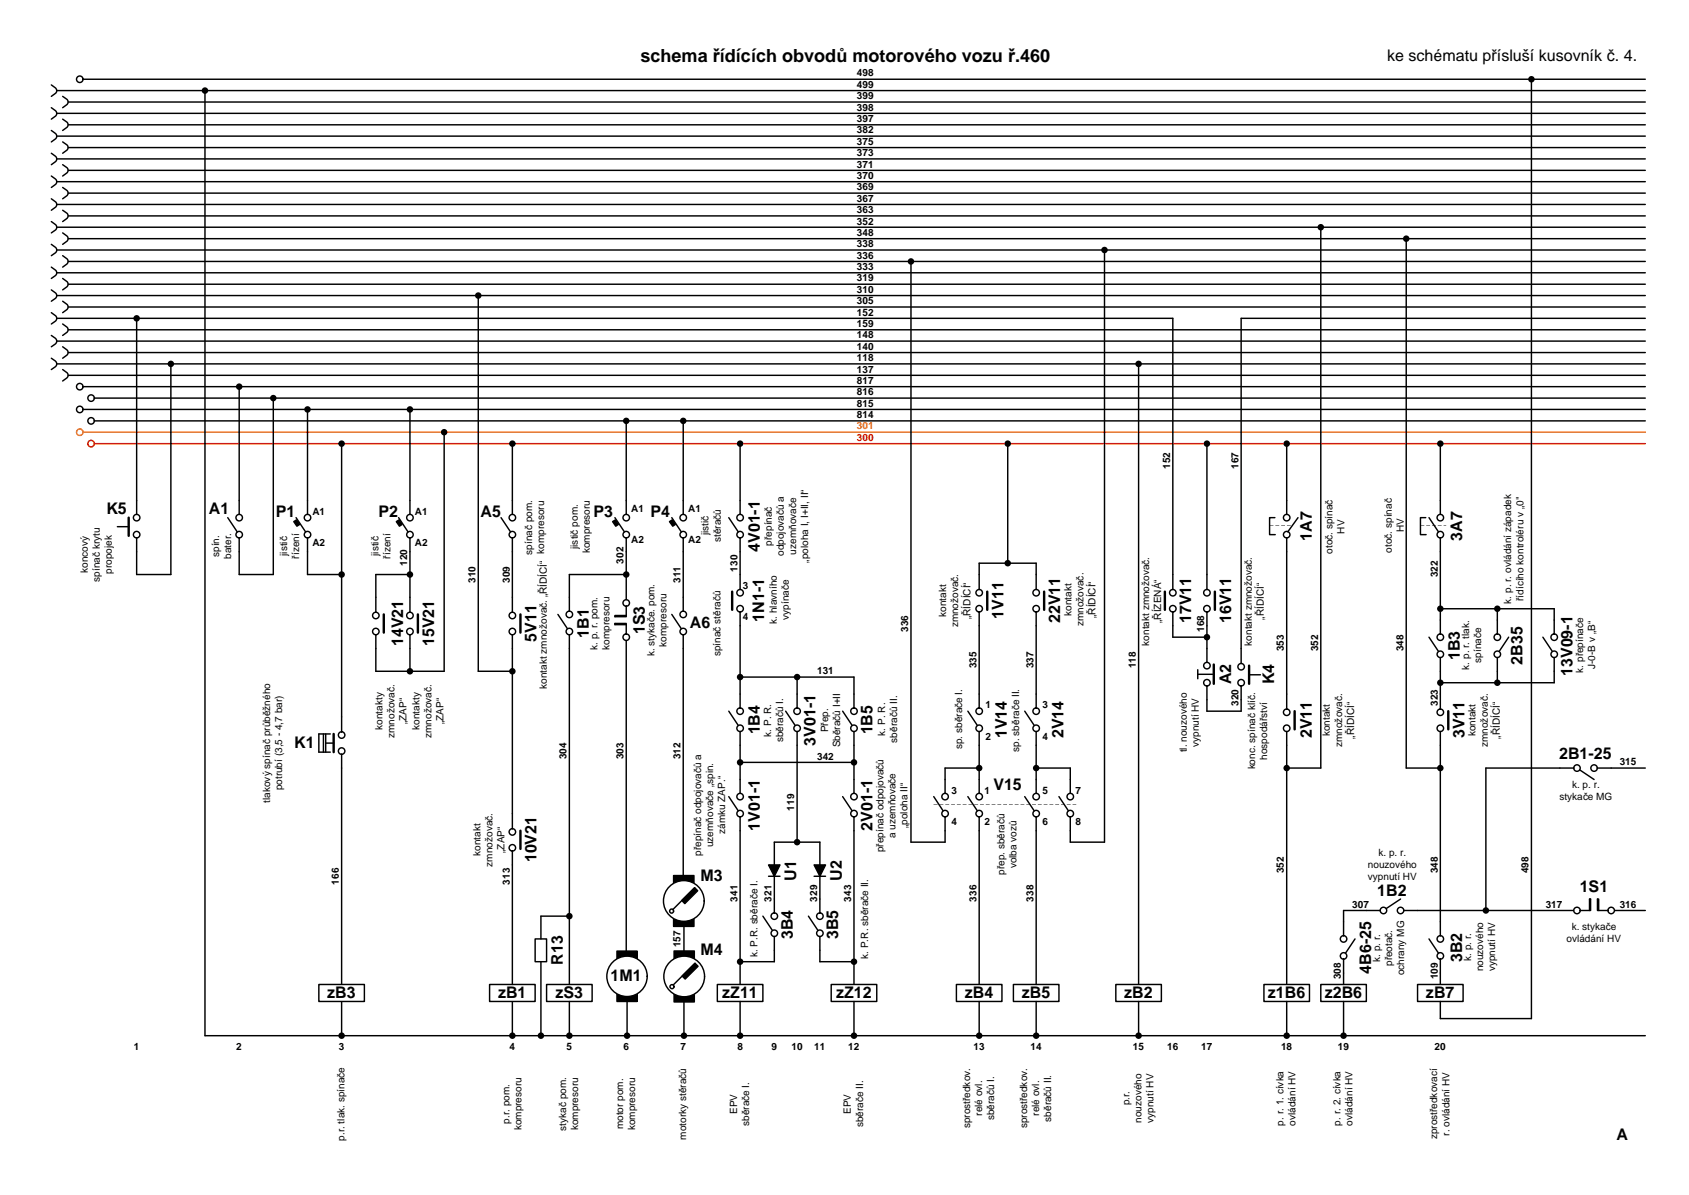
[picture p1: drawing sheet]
<svg xmlns="http://www.w3.org/2000/svg" width="297mm" height="210mm" viewBox="0 0 297 210" stroke-linecap="round" stroke-linejoin="round" font-family="sans-serif">
<g fill="none" stroke="#000" stroke-width=".25">
<path d="M9 14.9l.8 .7a.59 .59 0 0 1-.1 .8l-.7 .5M9 18.9l.8 .7a.61 .61 0 0 1-.1 .8l-.7 .5M10 15.9h279M10 19.9h279M11 16.9l.9 .7a.61 .61 0 0 1-.2 .8l-.7 .5M12 17.9h277M14.6 13.9h274.4M36 15.9v166h253M9 22.9l.8 .7a.61 .61 0 0 1-.1 .8l-.7 .5M9 26.9l.8 .7a.61 .61 0 0 1-.1 .8l-.7 .5M9 30.9l.8 .7a.61 .61 0 0 1-.1 .8l-.7 .5M9 34.9l.8 .7a.61 .61 0 0 1-.1 .8l-.7 .5"/>
<path d="M9 38.9l.8 .7a.61 .61 0 0 1-.1 .8l-.7 .5M10 23.9h279M10 27.9h279M10 31.9h279M10 35.9h279M10 39.9h279M11 20.9l.9 .7a.61 .61 0 0 1-.2 .8l-.7 .5M11 24.9l.9 .7a.61 .61 0 0 1-.2 .8l-.7 .5M11 28.9l.9 .7a.61 .61 0 0 1-.2 .8l-.7 .5M11 32.9l.9 .7a.61 .61 0 0 1-.2 .8l-.7 .5M11 36.9l.9 .7a.61 .61 0 0 1-.2 .8l-.7 .5M12 21.9h277"/>
<path d="M12 25.9h277M12 29.9h277M12 33.9h277M12 37.9h277M9 42.9l.8 .7a.61 .61 0 0 1-.1 .8l-.7 .5M9 46.9l.8 .7a.61 .61 0 0 1-.1 .8l-.7 .5M9 50.9l.8 .7a.61 .61 0 0 1-.1 .8l-.7 .5M9 54.9l.8 .7a.61 .61 0 0 1-.1 .8l-.7 .5M9 58.9l.8 .7a.61 .61 0 0 1-.1 .8l-.7 .5M10 43.9h279M10 47.9h279M10 51.9h279"/>
<path d="M10 55.9h196M10 59.9h279M11 40.9l.9 .7a.61 .61 0 0 1-.2 .8l-.7 .5M11 44.9l.9 .7a.61 .61 0 0 1-.2 .8l-.7 .5M11 48.9l.9 .7a.61 .61 0 0 1-.2 .8l-.7 .5M11 52.9l.9 .7a.61 .61 0 0 1-.2 .8l-.7 .5M11 56.9l.9 .7a.61 .61 0 0 1-.2 .8l-.7 .5M12 41.9h277M12 45.9h277M12 49.9h277M12 53.9h277M12 57.9h277"/>
<path d="M24 55.9v34.5M84 51.9v66h6M9 62.9l.8 .7a.61 .61 0 0 1-.1 .8l-.7 .5M10 63.9h279M11 60.9l.9 .7a.61 .61 0 0 1-.2 .8l-.7 .5M11 64.9l.9 .7a.61 .61 0 0 1-.2 .8l-.7 .5M12 61.9h277M12 65.9h277M14.6 67.9h274.4M14.6 71.9h274.4M16.6 69.9h272.4M16.6 73.9h272.4"/>
<path d="M30 63.9v37h-6v-6.4M42 67.9v22.5M48 69.9v31h-6v-6.4M54 71.9v18.5M60 77.9v50.6M72 71.9v18.5M78 75.9v42h-12v-6.4M20.6 92.5h2M40 90.9l1.7 2.5M51.6 91.6l.5-.3 .5 .8-.4 .3zM52 90.9l1.7 2.5M54 94.5v6.4h6"/>
<path d="M69.6 91.6l.5-.3 .5 .8-.4 .3zM70 90.9l1.7 2.5M72 94.5v13M88 90.9l1.7 2.5M90 87.9v2.5M90 94.5v2.4M72 100.9h-6v6.6M72 111.5v6.4M90 104.9v2.6M90 111.5v34.1M56.8 128.9v3.2M57.2 130.5h1.4"/>
<path d="M57.2 128.9v3.2M58 128.9h-2v3.2h2M60 132.5v40.4M90 149.5v2.4M60 175.9v6M90 175.9v6"/>
<circle cx="14" cy="13.9" r=".57"/>
<circle cx="14" cy="71.9" r=".57"/>
<circle cx="14" cy="67.9" r=".57"/>
<circle cx="16" cy="73.9" r=".57"/>
<circle cx="16" cy="69.9" r=".57"/>
<circle cx="24" cy="93.9" r=".57"/>
<circle cx="24" cy="90.9" r=".57"/>
<circle cx="42" cy="90.9" r=".57"/>
<circle cx="42" cy="93.9" r=".57"/>
<circle cx="54" cy="93.9" r=".57"/>
<circle cx="54" cy="90.9" r=".57"/>
<circle cx="72" cy="93.9" r=".57"/>
<circle cx="72" cy="90.9" r=".57"/>
<circle cx="90" cy="93.9" r=".57"/>
<circle cx="90" cy="90.9" r=".57"/>
<circle cx="66" cy="110.9" r=".57"/>
<circle cx="66" cy="108.1" r=".57"/>
<circle cx="72" cy="108.1" r=".57"/>
<circle cx="72" cy="110.9" r=".57"/>
<circle cx="90" cy="108.1" r=".57"/>
<circle cx="90" cy="110.9" r=".57"/>
<circle cx="60" cy="129.1" r=".57"/>
<circle cx="60" cy="131.9" r=".57"/>
<circle cx="90" cy="148.9" r=".57"/>
<circle cx="90" cy="146.1" r=".57"/>
</g>
<g fill="none" stroke="#f60" stroke-width=".25">
<path d="M14.6 75.9h274.4"/>
<circle cx="14" cy="75.9" r=".57"/>
</g>
<g fill="none" stroke="#f00" stroke-width=".25">
<path d="M16.6 77.9h272.4"/>
<circle cx="16" cy="77.9" r=".57"/>
</g>
<g fill="#000">
<path d="M51.6 91.6l.5-.3 .5 .8-.4 .3z" fill-rule="evenodd"/>
<path d="M69.6 91.6l.5-.3 .5 .8-.4 .3z" fill-rule="evenodd"/>
<circle cx="36" cy="15.9" r=".57"/>
<circle cx="24" cy="55.9" r=".57"/>
<circle cx="84" cy="51.9" r=".57"/>
<circle cx="30" cy="63.9" r=".57"/>
<circle cx="42" cy="67.9" r=".57"/>
<circle cx="48" cy="69.9" r=".57"/>
<circle cx="54" cy="71.9" r=".57"/>
<circle cx="60" cy="77.9" r=".57"/>
<circle cx="72" cy="71.9" r=".57"/>
<circle cx="78" cy="75.9" r=".57"/>
<circle cx="60" cy="100.9" r=".57"/>
<circle cx="72" cy="117.9" r=".57"/>
<circle cx="72" cy="100.9" r=".57"/>
<circle cx="90" cy="117.9" r=".57"/>
<circle cx="60" cy="181.9" r=".57"/>
<circle cx="90" cy="181.9" r=".57"/>
</g>
<path d="M22.6 90.9v3.2M67.4 107.9v3.2M73.4 107.9v3.2M91.4 107.9v3.2M58.6 128.9v3.2M91.4 145.9v3.2" fill="none" stroke="#000" stroke-width=".42"/>
<path d="M86 172.9h8v3h-8z" fill="#fff"/>
<path d="M86 172.9h8v3h-8z" fill="none" stroke="#000" stroke-width=".25"/>
<path d="M56 172.9h8v3h-8z" fill="#fff"/>
<path d="M90 77.9v10M90 96.9v8M90 151.9v21M56 172.9h8v3h-8z" fill="none" stroke="#000" stroke-width=".25"/>
<circle cx="90" cy="77.9" r=".57" fill="#000"/>
<path d="M96 172.9h8v3h-8z" fill="#fff"/>
<g fill="none" stroke="#000" stroke-width=".25">
<path d="M98 107.9l1.7 2.5M100 111.5v61.4M110 109.7h-2v-.2h2v1.9M110 106.5v1.8h-2v-.2h2M110 105.3v-4.4h-10v6.5M110 112.5v54.6M96 172.9h8v3h-8zM100 175.9v6M108.4 167.1h3.5v1.7h-3.5zM108.4 174.2h3.5v1.7h-3.5z"/>
<circle cx="100" cy="107.9" r=".57"/>
<circle cx="100" cy="110.9" r=".57"/>
<circle cx="110" cy="105.9" r=".57"/>
<circle cx="110" cy="111.9" r=".57"/>
</g>
<g fill="#000">
<circle cx="110" cy="100.9" r=".57"/>
<circle cx="100" cy="181.9" r=".57"/>
</g>
<path d="M108.4 167.1h3.5v1.7h-3.5zM108.4 174.2h3.5v1.7h-3.5z" fill="#000"/>
<circle cx="110.1" cy="171.5" r="3.5" fill="#fff"/>
<g fill="none" stroke="#000" stroke-width=".25">
<path d="M110 73.9v16.5M107.6 91.6l.5-.3 .5 .8-.4 .3zM108 90.9l1.7 2.5M110 94.5v6.4M110.2 175.9v6M118.4 167h3.6v1.8h-3.6zM118.4 174.2h3.6v1.8h-3.6z"/>
<circle cx="110" cy="93.9" r=".57"/>
<circle cx="110" cy="90.9" r=".57"/>
<circle cx="110.1" cy="171.5" r="3.5"/>
</g>
<g fill="#000">
<path d="M107.6 91.6l.5-.3 .5 .8-.4 .3z" fill-rule="evenodd"/>
<circle cx="110" cy="73.9" r=".57"/>
<circle cx="110.2" cy="181.9" r=".57"/>
</g>
<path d="M118.4 167h3.6v1.8h-3.6zM118.4 174.2h3.6v1.8h-3.6z" fill="#000"/>
<circle cx="120.2" cy="171.5" r="3.6" fill="#fff"/>
<circle cx="120.2" cy="171.5" r="3.6" fill="none" stroke="#000" stroke-width=".25"/>
<circle cx="118" cy="173.3" r=".36" fill="#fff"/>
<g fill="none" stroke="#000" stroke-width=".25">
<path d="M118.3 153.8h3.6v1.8h-3.6zM118.3 160.9h3.6v1.8h-3.6zM119.8 171.4l2.3-2.2 .5 .5-2.2 2.3zM120.1 175.9v6M122.1 169.2l-3.8 3.8"/>
<circle cx="118" cy="173.3" r=".36"/>
</g>
<g fill="#000">
<path d="M119.8 171.4l2.3-2.2 .5 .5-2.2 2.3z" fill-rule="evenodd"/>
<circle cx="120.1" cy="181.9" r=".57"/>
</g>
<path d="M118.3 153.8h3.6v1.8h-3.6zM118.3 160.9h3.6v1.8h-3.6z" fill="#000"/>
<circle cx="120.1" cy="158.3" r="3.6" fill="#fff"/>
<circle cx="120.1" cy="158.3" r="3.6" fill="none" stroke="#000" stroke-width=".25"/>
<circle cx="118" cy="160" r=".35" fill="#fff"/>
<g fill="none" stroke="#000" stroke-width=".25">
<path d="M120 73.9v16.5M117.6 91.6l.5-.3 .5 .8-.4 .3zM118 90.9l1.7 2.5M120 94.5v12.9M118 107.9l1.7 2.5M120 111.5v42.3M119.8 158.2l2.2-2.3 .6 .6-2.3 2.2zM122 155.9l-3.8 3.9M120.1 162.7v4.3"/>
<circle cx="120" cy="93.9" r=".57"/>
<circle cx="120" cy="90.9" r=".57"/>
<circle cx="120" cy="107.9" r=".57"/>
<circle cx="120" cy="110.9" r=".57"/>
<circle cx="118" cy="160" r=".35"/>
</g>
<g fill="#000">
<path d="M117.6 91.6l.5-.3 .5 .8-.4 .3z" fill-rule="evenodd"/>
<path d="M119.8 158.2l2.2-2.3 .6 .6-2.3 2.2z" fill-rule="evenodd"/>
<circle cx="120" cy="73.9" r=".57"/>
</g>
<path d="M126 172.9h8v3h-8z" fill="#fff"/>
<path d="M95 168.9v13M126 172.9h8v3h-8zM130 175.9v6" fill="none" stroke="#000" stroke-width=".25"/>
<g fill="#000">
<circle cx="95" cy="181.9" r=".57"/>
<circle cx="130" cy="181.9" r=".57"/>
</g>
<path d="M94 164.9h2v4h-2z" fill="#fff"/>
<g fill="none" stroke="#000" stroke-width=".25">
<path d="M128 139.9l1.7 2.5M128 124.9l1.7 2.5M130 121.9v2.4M130 128.5v10.9M130 143.5v29.4M135 151.9h2l-1 2zM135 153.9h2M136 151.9v-4h8v4M136 153.9v6.5M143 151.9h2l-1 2zM143 153.9h2M144 153.9v6.5"/>
<path d="M150 145.9v27M94 164.9h2v4h-2zM100 160.9h-5v4M134 160.9l1.7 2.5M136 164.5v4.4h-6M142 160.9l1.7 2.5M144 164.5v4.4h6"/>
<circle cx="130" cy="127.9" r=".57"/>
<circle cx="130" cy="139.9" r=".57"/>
<circle cx="130" cy="124.9" r=".57"/>
<circle cx="130" cy="142.9" r=".57"/>
<circle cx="136" cy="163.9" r=".57"/>
<circle cx="136" cy="160.9" r=".57"/>
<circle cx="144" cy="160.9" r=".57"/>
<circle cx="144" cy="163.9" r=".57"/>
</g>
<g fill="#000">
<path d="M135 151.9h2l-1 2zM143 151.9h2l-1 2z"/>
<circle cx="100" cy="160.9" r=".57"/>
<circle cx="130" cy="168.9" r=".57"/>
<circle cx="150" cy="168.9" r=".57"/>
</g>
<path d="M146 172.9h8v3h-8z" fill="#fff"/>
<g fill="none" stroke="#000" stroke-width=".25">
<path d="M160 45.9v102h6v-4.4M130 77.9v12.5M128 90.9l1.7 2.5M130 94.5v9M130 118.9h20v5.4M130 107.5v14.4M140 118.9v5.4M130 133.9h20M138 124.9l1.7 2.5M140 128.5v19.4M148 139.9l1.7 2.5M148 124.9l1.7 2.5"/>
<path d="M150 128.5v10.9M164 139.9l1.7 2.5M166 134.9v4.5M170 139.9l1.7 2.5M172 136.9v2.5M150 143.5v2.4M172 143.5v29.4M146 172.9h8v3h-8zM150 175.9v6"/>
<circle cx="130" cy="93.9" r=".57"/>
<circle cx="130" cy="90.9" r=".57"/>
<circle cx="130" cy="104.1" r=".57"/>
<circle cx="130" cy="106.9" r=".57"/>
<circle cx="140" cy="124.9" r=".57"/>
<circle cx="140" cy="127.9" r=".57"/>
<circle cx="150" cy="124.9" r=".57"/>
<circle cx="150" cy="139.9" r=".57"/>
<circle cx="150" cy="127.9" r=".57"/>
<circle cx="166" cy="139.9" r=".57"/>
<circle cx="172" cy="139.9" r=".57"/>
<circle cx="150" cy="142.9" r=".57"/>
<circle cx="166" cy="142.9" r=".57"/>
<circle cx="172" cy="142.9" r=".57"/>
</g>
<g fill="#000">
<circle cx="160" cy="45.9" r=".57"/>
<circle cx="130" cy="77.9" r=".57"/>
<circle cx="130" cy="118.9" r=".57"/>
<circle cx="140" cy="118.9" r=".57"/>
<circle cx="130" cy="133.9" r=".57"/>
<circle cx="150" cy="133.9" r=".57"/>
<circle cx="140" cy="147.9" r=".57"/>
<circle cx="150" cy="181.9" r=".57"/>
</g>
<path d="M128.6 103.9v3.2" fill="none" stroke="#000" stroke-width=".42"/>
<path d="M168 172.9h8v3h-8z" fill="#fff"/>
<g fill="none" stroke="#000" stroke-width=".25">
<path d="M166 134.9h6M170 124.9l1.7 2.5M172 121.9v2.4M172 128.5v8.4M180 139.9l1.7 2.5M182 136.9v2.5M182 143.5v2.4M168 172.9h8v3h-8zM172 175.9v6"/>
<circle cx="172" cy="127.9" r=".57"/>
<circle cx="172" cy="124.9" r=".57"/>
<circle cx="182" cy="139.9" r=".57"/>
<circle cx="182" cy="142.9" r=".57"/>
</g>
<g fill="#000">
<circle cx="172" cy="134.9" r=".57"/>
<circle cx="172" cy="181.9" r=".57"/>
</g>
<path d="M178 172.9h8v3h-8z" fill="#fff"/>
<g fill="none" stroke="#000" stroke-width=".25">
<path d="M194 43.9v104h-6v-4.4M177 77.9v21M200 63.9v109M172 98.9h10M172 100.9v2.6M172 107.5v14.4M182 100.9v2.6M182 107.5v16.8M180 124.9l1.7 2.5M182 128.5v8.4M182 134.9h6v4.5M186 139.9l1.7 2.5"/>
<path d="M182 145.9v27M178 172.9h8v3h-8zM182 175.9v6"/>
<circle cx="172" cy="106.9" r=".57"/>
<circle cx="172" cy="104.1" r=".57"/>
<circle cx="182" cy="106.9" r=".57"/>
<circle cx="182" cy="104.1" r=".57"/>
<circle cx="182" cy="127.9" r=".57"/>
<circle cx="182" cy="124.9" r=".57"/>
<circle cx="188" cy="139.9" r=".57"/>
<circle cx="188" cy="142.9" r=".57"/>
</g>
<g fill="#000">
<circle cx="194" cy="43.9" r=".57"/>
<circle cx="177" cy="77.9" r=".57"/>
<circle cx="200" cy="63.9" r=".57"/>
<circle cx="177" cy="98.9" r=".57"/>
<circle cx="182" cy="134.9" r=".57"/>
<circle cx="182" cy="181.9" r=".57"/>
</g>
<path d="M173.4 103.9v3.2M183.4 103.9v3.2" fill="none" stroke="#000" stroke-width=".42"/>
<path d="M196 172.9h8v3h-8z" fill="#fff"/>
<g fill="none" stroke="#000" stroke-width=".25">
<path d="M206 55.9v47.6M289 55.9h-71v60.6M212 77.9v25.6M226 77.9v12.5M172 98.9v2M182 98.9v2M223.9 90.9h-.9v3h1M226 94.5v30M228 90.9l-1.8 2.5M206 107.5v4.4h6M210.4 118.4h2.6M210.4 117.6v1.6"/>
<path d="M212 107.5v8.8M219.4 118.5h2M212 120.5v4.4h6v-4.4M226 128.5v44.4M196 172.9h8v3h-8zM200 175.9v6"/>
<circle cx="226" cy="93.9" r=".57"/>
<circle cx="226" cy="90.9" r=".57"/>
<circle cx="206" cy="104.1" r=".57"/>
<circle cx="206" cy="106.9" r=".57"/>
<circle cx="212" cy="119.9" r=".57"/>
<circle cx="212" cy="104.1" r=".57"/>
<circle cx="212" cy="106.9" r=".57"/>
<circle cx="212" cy="116.9" r=".57"/>
<circle cx="218" cy="119.9" r=".57"/>
<circle cx="218" cy="117.1" r=".57"/>
<circle cx="226" cy="127.9" r=".57"/>
<circle cx="226" cy="125.1" r=".57"/>
</g>
<g fill="#000">
<circle cx="212" cy="77.9" r=".57"/>
<circle cx="226" cy="77.9" r=".57"/>
<circle cx="212" cy="111.9" r=".57"/>
<circle cx="200" cy="181.9" r=".57"/>
</g>
<path d="M204.6 103.9v3.2M213.2 116.7v3.4M213.4 103.9v3.2M219.4 116.9v3.2M227.4 124.9v3.2" fill="none" stroke="#000" stroke-width=".42"/>
<path d="M223 92.3l.7 .1zM224 92.3l.7 .1zM225 92.3l.7 .1zM226.1 92.3l.6 .1z" fill="#000"/>
<path d="M222 172.9h8v3h-8z" fill="#fff"/>
<path d="M232 39.9v95h-6M222 172.9h8v3h-8zM226 175.9v6" fill="none" stroke="#000" stroke-width=".25"/>
<g fill="#000">
<circle cx="232" cy="39.9" r=".57"/>
<circle cx="226" cy="134.9" r=".57"/>
<circle cx="226" cy="181.9" r=".57"/>
</g>
<path d="M232 172.9h8v3h-8z" fill="#fff"/>
<g fill="none" stroke="#000" stroke-width=".25">
<path d="M269 13.9v165M247 41.9v93h6M253 77.9v12.5M250.4 90.9h-.9v3h1M251 90.9l1.7 2.5M253 94.5v16.9M251 111.9l1.7 2.5M253 115.5v9M253 106.9h20v4.5M263 106.9v4.5M263 115.5v4.4M265 111.9l-1.6 2.5"/>
<path d="M271 111.9l1.7 2.5M273 115.5v4.4h-20M253 128.5v35.9M242.4 159.9h-6.4v4.5M246 157.9l-2.5 1.7M246.6 159.9h6.4M232 172.9h8v3h-8zM236 168.5v4.4M236 175.9v6M238 164.9l-1.6 2.5M251 164.9l1.7 2.5M253 168.5v4.4"/>
<circle cx="253" cy="90.9" r=".57"/>
<circle cx="253" cy="93.9" r=".57"/>
<circle cx="253" cy="111.9" r=".57"/>
<circle cx="253" cy="114.9" r=".57"/>
<circle cx="263" cy="111.9" r=".57"/>
<circle cx="263" cy="114.9" r=".57"/>
<circle cx="273" cy="111.9" r=".57"/>
<circle cx="273" cy="114.9" r=".57"/>
<circle cx="253" cy="127.9" r=".57"/>
<circle cx="253" cy="125.1" r=".57"/>
<circle cx="243" cy="159.9" r=".57"/>
<circle cx="246" cy="159.9" r=".57"/>
<circle cx="236" cy="167.9" r=".57"/>
<circle cx="236" cy="164.9" r=".57"/>
<circle cx="253" cy="164.9" r=".57"/>
<circle cx="253" cy="167.9" r=".57"/>
</g>
<g fill="#000">
<circle cx="269" cy="13.9" r=".57"/>
<circle cx="247" cy="41.9" r=".57"/>
<circle cx="253" cy="77.9" r=".57"/>
<circle cx="253" cy="119.9" r=".57"/>
<circle cx="253" cy="106.9" r=".57"/>
<circle cx="263" cy="106.9" r=".57"/>
<circle cx="263" cy="119.9" r=".57"/>
<circle cx="253" cy="134.9" r=".57"/>
<circle cx="236" cy="181.9" r=".57"/>
</g>
<path d="M254.4 124.9v3.2" fill="none" stroke="#000" stroke-width=".42"/>
<path d="M249.5 92.3l.7 .1zM250.5 92.3l.7 .1zM251.5 92.3l.7 .1zM252.6 92.3l.6 .1zM253.6 92.3h.4z" fill="#000"/>
<path d="M249 172.9h8v3h-8z" fill="#fff"/>
<g fill="none" stroke="#000" stroke-width=".25">
<path d="M276.4 134.9h-15.4v25M277.5 135.2l2.5 1.7M280.6 134.9h8.4M253 159.9h23.4M277.6 159.9h1.8v-2h-.2v2M280.8 159.9v-2h-.2v2h1.8M283.6 159.9h5.4M249 172.9h8v3h-8zM253 175.9v3h16"/>
<circle cx="277" cy="134.9" r=".57"/>
<circle cx="280" cy="134.9" r=".57"/>
<circle cx="277" cy="159.9" r=".57"/>
<circle cx="283" cy="159.9" r=".57"/>
</g>
<circle cx="261" cy="159.9" r=".57" fill="#000"/>
<path d="M164 141.3l.7 .1zM165 141.3l.7 .1zM166.1 141.3l.6 .1zM167.1 141.3l.6 .1zM168.1 141.3l.7 .1zM169.1 141.3l.7 .1zM170.1 141.3l.7 .1zM171.1 141.3l.7 .1zM172.1 141.3l.7 .1zM173.2 141.3l.6 .1zM174.2 141.3l.7 .1zM175.2 141.3l.7 .1zM176.2 141.3l.7 .1zM177.2 141.3l.7 .1zM178.2 141.3l.7 .1zM179.3 141.3l.6 .1zM180.3 141.3l.7 .1zM181.3 141.3l.7 .1zM182.3 141.3l.7 .1zM183.3 141.3l.7 .1zM184.3 141.3l.7 .1zM185.4 141.3l.6 .1zM186.4 141.3l.6 .1zM187.4 141.3l.7 .1zM188.4 141.3h.7z" fill="#000"/>
<text font-size="3.2" x="112.5" y="10.9">schema řídících obvodů motorového vozu ř.460</text>
<g font-size="2.8">
<text x="243.7" y="10.7">ke schématu přísluší kusovník č. 4.</text>
<text x="18.7" y="90.4">K5</text>
<text x="36.7" y="90.4">A1</text>
<text x="48.5" y="90.8">P1</text>
<text x="66.5" y="90.8">P2</text>
<text x="84.4" y="90.8">A5</text>
<text x="104.3" y="90.8">P3</text>
<text x="114.3" y="90.8">P4</text>
<text x="230.4" y="95" transform="rotate(-90 230.4 95)">1A7</text>
<text x="256.8" y="95" transform="rotate(-90 256.8 95)">3A7</text>
<text x="133.5" y="97" transform="rotate(-90 133.5 97)">4V01-1</text>
<text x="70.8" y="113.5" transform="rotate(-90 70.8 113.5)">14V21</text>
<text x="76.2" y="113.5" transform="rotate(-90 76.2 113.5)">15V21</text>
<text x="94.3" y="112.7" transform="rotate(-90 94.3 112.7)">5V11</text>
<text x="103.4" y="112" transform="rotate(-90 103.4 112)">1B1</text>
<text x="113.2" y="111.4" transform="rotate(-90 113.2 111.4)">1S3</text>
<text x="121.2" y="110.4">A6</text>
<text x="134.2" y="109.3" transform="rotate(-90 134.2 109.3)">1N1-1</text>
<text x="176.3" y="108.7" transform="rotate(-90 176.3 108.7)">1V11</text>
<text x="186.2" y="109.5" transform="rotate(-90 186.2 109.5)">22V11</text>
<text x="209.3" y="109.5" transform="rotate(-90 209.3 109.5)">17V11</text>
<text x="216.2" y="109.5" transform="rotate(-90 216.2 109.5)">16V11</text>
<text x="256.5" y="116" transform="rotate(-90 256.5 116)">1B3</text>
<text x="267.4" y="116.8" transform="rotate(-90 267.4 116.8)">2B35</text>
<text x="276.2" y="118.7" transform="rotate(-90 276.2 118.7)">13V09-1</text>
<text x="216.2" y="120.2" transform="rotate(-90 216.2 120.2)">A2</text>
<text x="223.8" y="120.2" transform="rotate(-90 223.8 120.2)">K4</text>
<text x="51.7" y="131.4">K1</text>
<text x="133.5" y="129" transform="rotate(-90 133.5 129)">1B4</text>
<text x="143.3" y="131" transform="rotate(-90 143.3 131)">3V01-1</text>
<text x="153.2" y="129" transform="rotate(-90 153.2 129)">1B5</text>
<text x="176.8" y="129.7" transform="rotate(-90 176.8 129.7)">1V14</text>
<text x="186.8" y="129.7" transform="rotate(-90 186.8 129.7)">2V14</text>
<text x="230.4" y="129.7" transform="rotate(-90 230.4 129.7)">2V11</text>
<text x="257.2" y="129.7" transform="rotate(-90 257.2 129.7)">3V11</text>
<text x="273.9" y="133.4">2B1-25</text>
<text x="174.5" y="138.8">V15</text>
<text x="133.5" y="146" transform="rotate(-90 133.5 146)">1V01-1</text>
<text x="153.2" y="146" transform="rotate(-90 153.2 146)">2V01-1</text>
<text x="94.3" y="151.5" transform="rotate(-90 94.3 151.5)">10V21</text>
<text x="123" y="154.8">M3</text>
<text x="139.8" y="154.7" transform="rotate(-90 139.8 154.7)">U1</text>
<text x="147.8" y="154.7" transform="rotate(-90 147.8 154.7)">U2</text>
<text x="241.9" y="157.3">1B2</text>
<text x="277.5" y="156.8">1S1</text>
<text x="123" y="167.8">M4</text>
<text x="139.3" y="165" transform="rotate(-90 139.3 165)">3B4</text>
<text x="147.3" y="165" transform="rotate(-90 147.3 165)">3B5</text>
<text x="98.8" y="169.5" transform="rotate(-90 98.8 169.5)">R13</text>
<text x="107.3" y="172.4">1M1</text>
<text x="240.9" y="171" transform="rotate(-90 240.9 171)">4B6-25</text>
<text x="256.8" y="169" transform="rotate(-90 256.8 169)">3B2</text>
<text x="57.5" y="175.4">zB3</text>
<text x="87.5" y="175.4">zB1</text>
<text x="97.6" y="175.4">zS3</text>
<text x="126.9" y="175.4">zZ11</text>
<text x="146.9" y="175.4">zZ12</text>
<text x="169.5" y="175.4">zB4</text>
<text x="179.5" y="175.4">zB5</text>
<text x="197.5" y="175.4">zB2</text>
<text x="222.7" y="175.4">z1B6</text>
<text x="232.7" y="175.4">z2B6</text>
<text x="250.5" y="175.4">zB7</text>
<text x="284" y="200.3">A</text>
</g>
<g font-size="1.8">
<text x="150.5" y="17.4">399</text>
<text x="150.5" y="15.4">499</text>
<text x="150.5" y="13.4">498</text>
<text x="150.5" y="23.4">382</text>
<text x="150.5" y="21.4">397</text>
<text x="150.5" y="19.4">398</text>
<text x="150.5" y="29.4">371</text>
<text x="150.5" y="27.4">373</text>
<text x="150.5" y="25.4">375</text>
<text x="150.5" y="35.4">367</text>
<text x="150.5" y="33.4">369</text>
<text x="150.5" y="31.4">370</text>
<text x="150.5" y="41.4">348</text>
<text x="150.5" y="39.4">352</text>
<text x="150.5" y="37.4">363</text>
<text x="150.5" y="47.4">333</text>
<text x="150.5" y="45.4">336</text>
<text x="150.5" y="43.4">338</text>
<text x="150.5" y="53.4">305</text>
<text x="150.5" y="51.4">310</text>
<text x="150.5" y="49.4">319</text>
<text x="150.5" y="59.4">148</text>
<text x="150.5" y="57.4">159</text>
<text x="150.5" y="55.4">152</text>
<text x="150.5" y="65.4">137</text>
<text x="150.5" y="63.4">118</text>
<text x="150.5" y="61.4">140</text>
<text x="150.5" y="71.4">815</text>
<text x="150.5" y="69.4">816</text>
<text x="150.5" y="67.4">817</text>
<text x="150.5" y="73.4">814</text>
<text x="205.5" y="82.4" transform="rotate(-90 205.5 82.4)">152</text>
<text x="217.5" y="82.4" transform="rotate(-90 217.5 82.4)">167</text>
<text x="110.9" y="89.9">A1</text>
<text x="120.9" y="89.9">A1</text>
<text x="54.9" y="90.4">A1</text>
<text x="54.9" y="95.9">A2</text>
<text x="72.9" y="90.4">A1</text>
<text x="72.9" y="95.9">A2</text>
<text x="110.9" y="95.4">A2</text>
<text x="120.9" y="95.4">A2</text>
<text x="124.5" y="94" transform="rotate(-90 124.5 94)">jistič</text>
<text x="126.6" y="95.2" transform="rotate(-90 126.6 95.2)">stěračů</text>
<text x="135.6" y="95.8" transform="rotate(-90 135.6 95.8)">přepínač</text>
<text x="236.2" y="93.7" transform="rotate(-90 236.2 93.7)">HV</text>
<text x="246.6" y="93.5" transform="rotate(-90 246.6 93.5)">HV</text>
<text x="15.4" y="100.6" transform="rotate(-90 15.4 100.6)">koncový</text>
<text x="19.6" y="100.8" transform="rotate(-90 19.6 100.8)">propojek</text>
<text x="38.5" y="97.8" transform="rotate(-90 38.5 97.8)">spín.</text>
<text x="40.6" y="98.2" transform="rotate(-90 40.6 98.2)">bater.</text>
<text x="50.5" y="97.6" transform="rotate(-90 50.5 97.6)">jistič</text>
<text x="52.6" y="98.1" transform="rotate(-90 52.6 98.1)">řízení</text>
<text x="66.5" y="97.6" transform="rotate(-90 66.5 97.6)">jistič</text>
<text x="68.6" y="98.1" transform="rotate(-90 68.6 98.1)">řízení</text>
<text x="71.5" y="99.4" transform="rotate(-90 71.5 99.4)">120</text>
<text x="93.5" y="97.4" transform="rotate(-90 93.5 97.4)">spínač pom.</text>
<text x="95.6" y="97.3" transform="rotate(-90 95.6 97.3)">kompresoru</text>
<text x="101.5" y="96.4" transform="rotate(-90 101.5 96.4)">jistič pom.</text>
<text x="103.6" y="97.2" transform="rotate(-90 103.6 97.2)">kompresoru</text>
<text x="109.5" y="99" transform="rotate(-90 109.5 99)">302</text>
<text x="129.5" y="100.4" transform="rotate(-90 129.5 100.4)">130</text>
<text x="137.7" y="97.7" transform="rotate(-90 137.7 97.7)">odpojovačů a</text>
<text x="139.8" y="97.4" transform="rotate(-90 139.8 97.4)">uzemňovače</text>
<text x="141.9" y="98.9" transform="rotate(-90 141.9 98.9)">„poloha I, I+II, II“</text>
<text x="234.1" y="97.3" transform="rotate(-90 234.1 97.3)">otoč. spínač</text>
<text x="244.5" y="97.1" transform="rotate(-90 244.5 97.1)">otoč. spínač</text>
<text x="252.5" y="101.4" transform="rotate(-90 252.5 101.4)">322</text>
<text x="17.5" y="102.2" transform="rotate(-90 17.5 102.2)">spínač krytu</text>
<text x="83.5" y="102.4" transform="rotate(-90 83.5 102.4)">310</text>
<text x="89.5" y="102.4" transform="rotate(-90 89.5 102.4)">309</text>
<text x="119.5" y="102.4" transform="rotate(-90 119.5 102.4)">311</text>
<text x="130.5" y="103.4">3</text>
<text x="265.5" y="106" transform="rotate(-90 265.5 106)">k. p. r. ovládání západek</text>
<text x="267.6" y="105.6" transform="rotate(-90 267.6 105.6)">řídícího kontroléru v „0&quot;</text>
<text x="117.1" y="113.6" transform="rotate(-90 117.1 113.6)">kompresoru</text>
<text x="130.5" y="108.9">4</text>
<text x="136.5" y="109.6" transform="rotate(-90 136.5 109.6)">k. hlavního</text>
<text x="138.6" y="108.8" transform="rotate(-90 138.6 108.8)">vypínače</text>
<text x="159.5" y="111" transform="rotate(-90 159.5 111)">336</text>
<text x="166.2" y="108.3" transform="rotate(-90 166.2 108.3)">kontakt</text>
<text x="168.3" y="110.2" transform="rotate(-90 168.3 110.2)">zmnožovač.</text>
<text x="170.5" y="108.7" transform="rotate(-90 170.5 108.7)">„ŘÍDÍCÍ“</text>
<text x="188.2" y="108.2" transform="rotate(-90 188.2 108.2)">kontakt</text>
<text x="190.3" y="110" transform="rotate(-90 190.3 110)">zmnožovač.</text>
<text x="192.4" y="108.5" transform="rotate(-90 192.4 108.5)">„ŘÍDÍCÍ“</text>
<text x="201.9" y="113.4" transform="rotate(-90 201.9 113.4)">kontakt zmnožovač.</text>
<text x="204" y="109.4" transform="rotate(-90 204 109.4)">„ŘÍZENÁ“</text>
<text x="211.5" y="111" transform="rotate(-90 211.5 111)">168</text>
<text x="219.9" y="113.4" transform="rotate(-90 219.9 113.4)">kontakt zmnožovač.</text>
<text x="222" y="108.8" transform="rotate(-90 222 108.8)">„ŘÍDÍCÍ“</text>
<text x="105" y="114.2" transform="rotate(-90 105 114.2)">k. p. r. pom.</text>
<text x="107.1" y="114.2" transform="rotate(-90 107.1 114.2)">kompresoru</text>
<text x="115" y="115.3" transform="rotate(-90 115 115.3)">k. stykače. pom.</text>
<text x="126.5" y="115.2" transform="rotate(-90 126.5 115.2)">spínač stěračů</text>
<text x="143.5" y="118.4">131</text>
<text x="171.5" y="117.4" transform="rotate(-90 171.5 117.4)">335</text>
<text x="181.5" y="117.4" transform="rotate(-90 181.5 117.4)">337</text>
<text x="199.5" y="117.4" transform="rotate(-90 199.5 117.4)">118</text>
<text x="225.5" y="114.4" transform="rotate(-90 225.5 114.4)">353</text>
<text x="231.5" y="114.4" transform="rotate(-90 231.5 114.4)">352</text>
<text x="246.5" y="114.4" transform="rotate(-90 246.5 114.4)">348</text>
<text x="258.1" y="117.6" transform="rotate(-90 258.1 117.6)">k. p. r. tlak.</text>
<text x="260.2" y="116.4" transform="rotate(-90 260.2 116.4)">spínače</text>
<text x="278.1" y="118.2" transform="rotate(-90 278.1 118.2)">k. přepínače</text>
<text x="280.2" y="117.5" transform="rotate(-90 280.2 117.5)">J-0-B v „B“</text>
<text x="96" y="121" transform="rotate(-90 96 121)">kontakt zmnožovač. „ŘÍDÍCÍ“</text>
<text x="173.1" y="124.4">1</text>
<text x="183.1" y="124.4">3</text>
<text x="217.5" y="124" transform="rotate(-90 217.5 124)">320</text>
<text x="252.5" y="124" transform="rotate(-90 252.5 124)">323</text>
<text x="67.2" y="128.2" transform="rotate(-90 67.2 128.2)">kontakty</text>
<text x="69.3" y="129.6" transform="rotate(-90 69.3 129.6)">zmnožovač.</text>
<text x="71.4" y="127.2" transform="rotate(-90 71.4 127.2)">„ZAP“</text>
<text x="73.7" y="128.2" transform="rotate(-90 73.7 128.2)">kontakty</text>
<text x="75.8" y="129.6" transform="rotate(-90 75.8 129.6)">zmnožovač.</text>
<text x="77.9" y="127.2" transform="rotate(-90 77.9 127.2)">„ZAP“</text>
<text x="135.5" y="129.4" transform="rotate(-90 135.5 129.4)">k. P. R.</text>
<text x="137.6" y="130.4" transform="rotate(-90 137.6 130.4)">sběračů I.</text>
<text x="145.5" y="128.6" transform="rotate(-90 145.5 128.6)">Přep.</text>
<text x="147.6" y="131.3" transform="rotate(-90 147.6 131.3)">Sběračů I+II</text>
<text x="155.5" y="129.2" transform="rotate(-90 155.5 129.2)">k. P. R.</text>
<text x="157.6" y="130.4" transform="rotate(-90 157.6 130.4)">sběračů II.</text>
<text x="169" y="131.6" transform="rotate(-90 169 131.6)">sp. sběrače I.</text>
<text x="173.1" y="129.9">2</text>
<text x="183.1" y="129.9">4</text>
<text x="210.6" y="131.2" transform="rotate(-90 210.6 131.2)">vypnutí HV</text>
<text x="233.6" y="129.3" transform="rotate(-90 233.6 129.3)">kontakt</text>
<text x="235.7" y="131.2" transform="rotate(-90 235.7 131.2)">zmnožovač.</text>
<text x="237.8" y="129.7" transform="rotate(-90 237.8 129.7)">„ŘÍDÍCÍ“</text>
<text x="259.2" y="129.3" transform="rotate(-90 259.2 129.3)">kontakt</text>
<text x="261.3" y="131.2" transform="rotate(-90 261.3 131.2)">zmnožovač.</text>
<text x="263.4" y="129.7" transform="rotate(-90 263.4 129.7)">„ŘÍDÍCÍ“</text>
<text x="99.5" y="133.4" transform="rotate(-90 99.5 133.4)">304</text>
<text x="109.5" y="133.4" transform="rotate(-90 109.5 133.4)">303</text>
<text x="119.5" y="133.4" transform="rotate(-90 119.5 133.4)">312</text>
<text x="143.5" y="133.4">342</text>
<text x="179" y="132.1" transform="rotate(-90 179 132.1)">sp. sběrače II.</text>
<text x="208.5" y="132.2" transform="rotate(-90 208.5 132.2)">tl. nouzového</text>
<text x="220.5" y="135.2" transform="rotate(-90 220.5 135.2)">konc. spínač klíč.</text>
<text x="222.6" y="133.4" transform="rotate(-90 222.6 133.4)">hospodářství</text>
<text x="284.5" y="134.4">315</text>
<text x="47.5" y="141" transform="rotate(-90 47.5 141)">tlakový spínač průběžného</text>
<text x="49.6" y="138.8" transform="rotate(-90 49.6 138.8)">potrubí (3,5 - 4,7 bar)</text>
<text x="139.5" y="142.4" transform="rotate(-90 139.5 142.4)">119</text>
<text x="167.1" y="139.4">3</text>
<text x="172.9" y="139.4">1</text>
<text x="183.1" y="139.4">5</text>
<text x="188.9" y="139.4">7</text>
<text x="273.9" y="140.5">stykače MG</text>
<text x="276.1" y="138.4">k. p. r.</text>
<text x="88.6" y="149.8" transform="rotate(-90 88.6 149.8)">„ZAP“</text>
<text x="125.3" y="148.8" transform="rotate(-90 125.3 148.8)">uzemňovače „spin.</text>
<text x="127.4" y="146.5" transform="rotate(-90 127.4 146.5)">zámku ZAP.“</text>
<text x="155.2" y="149.7" transform="rotate(-90 155.2 149.7)">přepínač odpojovačů</text>
<text x="157.3" y="147.2" transform="rotate(-90 157.3 147.2)">a uzemňovače</text>
<text x="159.4" y="145.5" transform="rotate(-90 159.4 145.5)">„poloha II“</text>
<text x="167.1" y="144.9">4</text>
<text x="172.9" y="144.9">2</text>
<text x="183.1" y="144.9">6</text>
<text x="188.9" y="144.9">8</text>
<text x="59.5" y="155.4" transform="rotate(-90 59.5 155.4)">166</text>
<text x="84.4" y="150.4" transform="rotate(-90 84.4 150.4)">kontakt</text>
<text x="86.5" y="152.2" transform="rotate(-90 86.5 152.2)">zmnožovač.</text>
<text x="89.5" y="155.4" transform="rotate(-90 89.5 155.4)">313</text>
<text x="123.2" y="150.3" transform="rotate(-90 123.2 150.3)">přepínač odpojovačů a</text>
<text x="176.5" y="153.7" transform="rotate(-90 176.5 153.7)">přep. sběračů</text>
<text x="178.6" y="152.5" transform="rotate(-90 178.6 152.5)">volba vozů</text>
<text x="225.5" y="153.4" transform="rotate(-90 225.5 153.4)">352</text>
<text x="240.3" y="152.4">nouzového</text>
<text x="240.3" y="154.6">vypnutí HV</text>
<text x="242.1" y="150.3">k. p. r.</text>
<text x="252.5" y="153.4" transform="rotate(-90 252.5 153.4)">348</text>
<text x="268.5" y="153.4" transform="rotate(-90 268.5 153.4)">498</text>
<text x="129.5" y="158.4" transform="rotate(-90 129.5 158.4)">341</text>
<text x="135.5" y="158.4" transform="rotate(-90 135.5 158.4)">321</text>
<text x="143.5" y="158.4" transform="rotate(-90 143.5 158.4)">329</text>
<text x="149.5" y="158.4" transform="rotate(-90 149.5 158.4)">343</text>
<text x="171.5" y="158.4" transform="rotate(-90 171.5 158.4)">336</text>
<text x="181.5" y="158.4" transform="rotate(-90 181.5 158.4)">338</text>
<text x="237.5" y="159.4">307</text>
<text x="271.5" y="159.4">317</text>
<text x="284.5" y="159.4">316</text>
<text x="119.5" y="166.4" transform="rotate(-90 119.5 166.4)">157</text>
<text x="275.2" y="165.5">ovládání HV</text>
<text x="276.1" y="163.4">k. stykače</text>
<text x="133" y="168.2" transform="rotate(-90 133 168.2)">k. P.R. sběrače I.</text>
<text x="152.5" y="168.4" transform="rotate(-90 152.5 168.4)">k. P.R. sběrače II.</text>
<text x="235.5" y="172" transform="rotate(-90 235.5 172)">308</text>
<text x="242.4" y="169" transform="rotate(-90 242.4 169)">k. p. r.</text>
<text x="244.5" y="169.7" transform="rotate(-90 244.5 169.7)">přeotač.</text>
<text x="246.7" y="171.3" transform="rotate(-90 246.7 171.3)">ochrany MG</text>
<text x="252.5" y="172" transform="rotate(-90 252.5 172)">109</text>
<text x="258.4" y="168.8" transform="rotate(-90 258.4 168.8)">k. p. r.</text>
<text x="260.5" y="170.6" transform="rotate(-90 260.5 170.6)">nouzového</text>
<text x="262.6" y="170.6" transform="rotate(-90 262.6 170.6)">vypnutí HV</text>
<text x="23.5" y="184.4">1</text>
<text x="41.5" y="184.4">2</text>
<text x="59.5" y="184.4">3</text>
<text x="89.5" y="184.4">4</text>
<text x="99.5" y="184.4">5</text>
<text x="109.5" y="184.4">6</text>
<text x="119.5" y="184.4">7</text>
<text x="129.5" y="184.4">8</text>
<text x="135.5" y="184.4">9</text>
<text x="139" y="184.4">10</text>
<text x="143" y="184.4">11</text>
<text x="149" y="184.4">12</text>
<text x="171" y="184.4">13</text>
<text x="181" y="184.4">14</text>
<text x="199" y="184.4">15</text>
<text x="205" y="184.4">16</text>
<text x="211" y="184.4">17</text>
<text x="225" y="184.4">18</text>
<text x="235" y="184.4">19</text>
<text x="252" y="184.4">20</text>
<text x="89.5" y="197.4" transform="rotate(-90 89.5 197.4)">p.r. pom.</text>
<text x="129.5" y="195.7" transform="rotate(-90 129.5 195.7)">EPV</text>
<text x="131.6" y="197.8" transform="rotate(-90 131.6 197.8)">sběrače I.</text>
<text x="149.5" y="195.7" transform="rotate(-90 149.5 195.7)">EPV</text>
<text x="172.5" y="196" transform="rotate(-90 172.5 196)">relé ovl.</text>
<text x="174.6" y="196.8" transform="rotate(-90 174.6 196.8)">sběračů I.</text>
<text x="182.5" y="196" transform="rotate(-90 182.5 196)">relé ovl.</text>
<text x="184.6" y="197" transform="rotate(-90 184.6 197)">sběračů II.</text>
<text x="198.4" y="194.2" transform="rotate(-90 198.4 194.2)">p.r.</text>
<text x="200.5" y="197.2" transform="rotate(-90 200.5 197.2)">nouzového</text>
<text x="202.6" y="197.2" transform="rotate(-90 202.6 197.2)">vypnutí HV</text>
<text x="225.5" y="197.7" transform="rotate(-90 225.5 197.7)">p. r. 1. cívka</text>
<text x="227.6" y="197.7" transform="rotate(-90 227.6 197.7)">ovládání HV</text>
<text x="235.5" y="197.7" transform="rotate(-90 235.5 197.7)">p. r. 2. cívka</text>
<text x="237.6" y="197.7" transform="rotate(-90 237.6 197.7)">ovládání HV</text>
<text x="60.5" y="200.4" transform="rotate(-90 60.5 200.4)">p.r. tlak. spínače</text>
<text x="91.6" y="198.6" transform="rotate(-90 91.6 198.6)">kompresoru</text>
<text x="99.5" y="198.6" transform="rotate(-90 99.5 198.6)">stykač pom.</text>
<text x="101.6" y="198.6" transform="rotate(-90 101.6 198.6)">kompresoru</text>
<text x="109.5" y="198.4" transform="rotate(-90 109.5 198.4)">motor pom.</text>
<text x="111.6" y="198.6" transform="rotate(-90 111.6 198.6)">kompresoru</text>
<text x="120.5" y="200.2" transform="rotate(-90 120.5 200.2)">motorky stěračů</text>
<text x="151.6" y="198" transform="rotate(-90 151.6 198)">sběrače II.</text>
<text x="170.4" y="198.2" transform="rotate(-90 170.4 198.2)">sprostředkov.</text>
<text x="180.4" y="198.2" transform="rotate(-90 180.4 198.2)">sprostředkov.</text>
<text x="252.5" y="200.1" transform="rotate(-90 252.5 200.1)">zprostředkovací</text>
<text x="254.6" y="199.5" transform="rotate(-90 254.6 199.5)">r. ovládání HV</text>
</g>
<text font-size="1.8" fill="#f00" x="150.5" y="77.4">300</text>
<text font-size="1.8" fill="#f60" x="150.5" y="75.4">301</text>
</svg>
